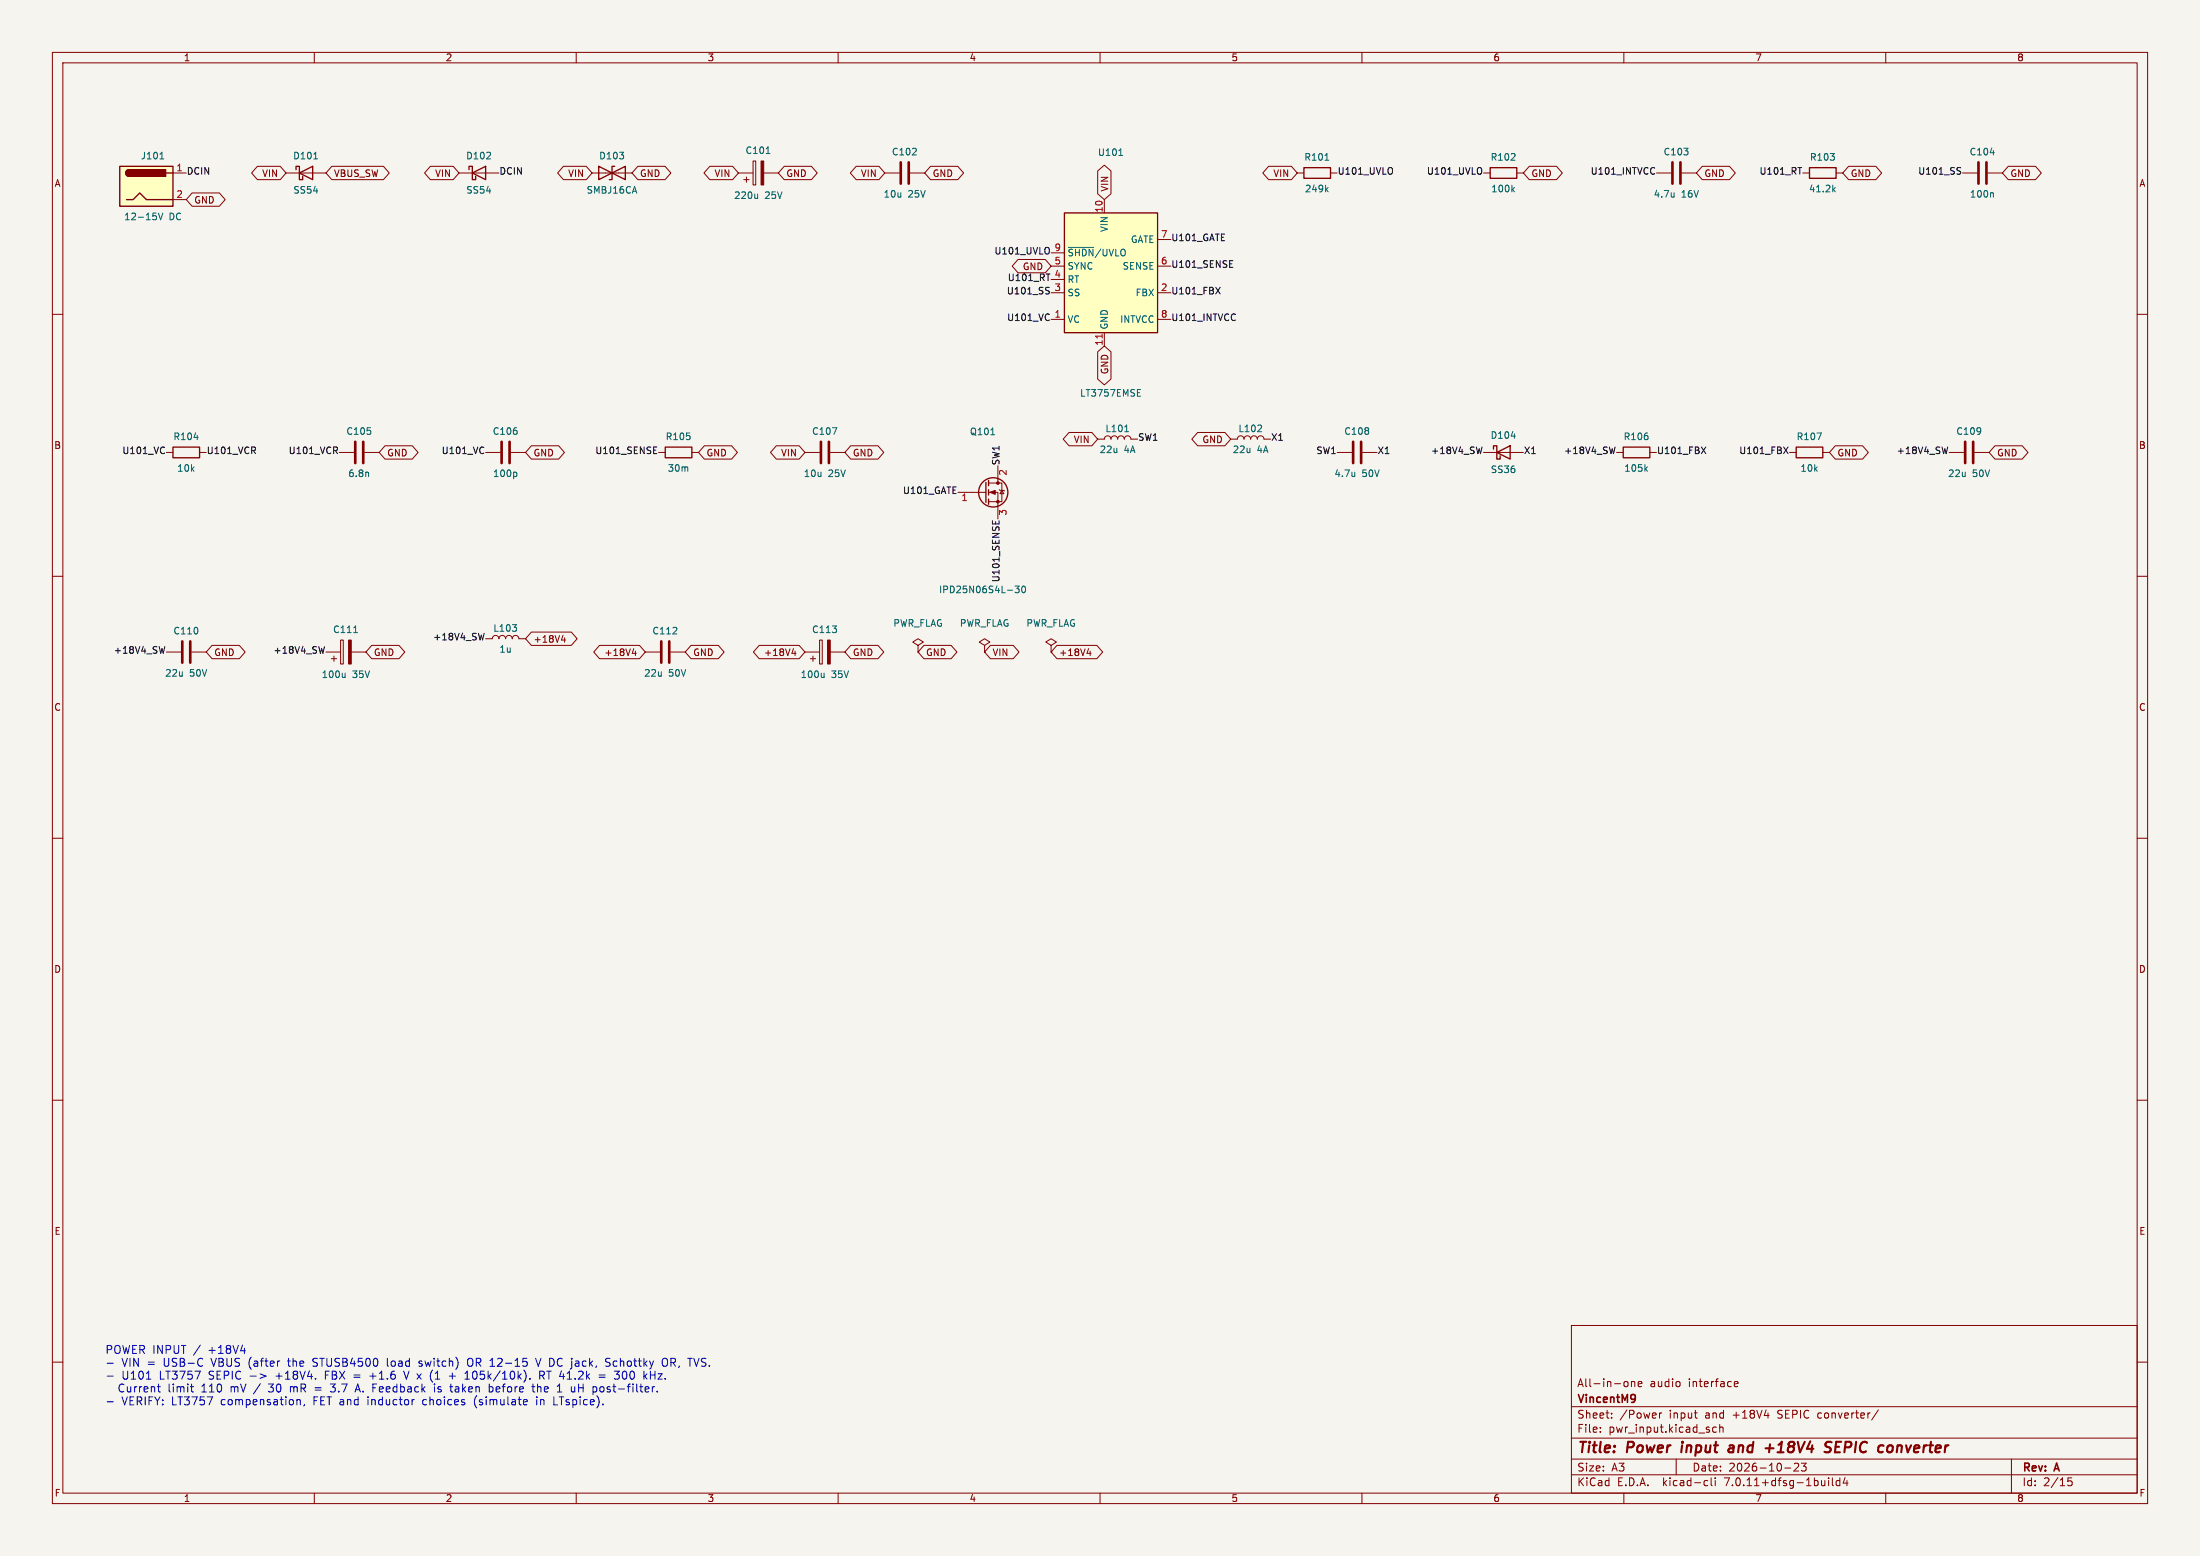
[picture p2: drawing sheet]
<svg xmlns="http://www.w3.org/2000/svg" width="420mm" height="297mm" viewBox="0 0 420 297" stroke-linecap="round" stroke-linejoin="round" font-family="sans-serif">
<path d="M0 0h420v297h-420z" fill="#f5f4ef" stroke="#f5f4ef" stroke-width=".19"/>
<g fill="none" stroke="#840000" stroke-width=".19">
<path d="M10 10h400v277h-400zM12 12h396v273h-396zM60 10v2M110 10v2M160 10v2M210 10v2M260 10v2M310 10v2M360 10v2M33 33h2.6M33 38.1h2.6M36.7 36.8h5.2l1.1 1.3-1.1 1.3h-5.2l-1.1-1.3z"/>
<path d="M49.1 31.8h4.4l1.1 1.2-1.1 1.3h-4.4l-1.1-1.3zM54.6 33h7.6M63.3 31.8h9.9l1.1 1.2-1.1 1.3h-9.9l-1.1-1.3zM82.2 31.8h4.3l1.1 1.2-1.1 1.3h-4.3l-1.2-1.3zM87.6 33h7.6M107.6 31.8h4.3l1.1 1.2-1.1 1.3h-4.3l-1.2-1.3zM113 33h7.6M121.8 31.8h5.2l1.1 1.2-1.1 1.3h-5.2l-1.2-1.3zM135.5 31.8h4.4l1.1 1.2-1.1 1.3h-4.4l-1.1-1.3zM141 33h2.8M142 34.3h1M142.5 33.8v1"/>
<path d="M143.8 30.7h.5v4.6h-.5zM145.8 33h2.8M149.7 31.8h5.2l1.1 1.2-1.1 1.3h-5.2l-1.1-1.3zM163.4 31.8h4.4l1.1 1.2-1.1 1.3h-4.4l-1.1-1.3zM168.9 33h2.8M173.7 33h2.8M177.6 31.8h5.2l1.2 1.2-1.2 1.3h-5.2l-1.1-1.3zM209.5 32.6l1.3-1.1 1.3 1.1v4.4l-1.3 1.1-1.3-1.1zM210.8 38.1v2.5M242.2 31.8h4.3l1.1 1.2-1.1 1.3h-4.3l-1.1-1.3zM247.6 33h1.3M254 33h1.3"/>
<path d="M283.2 33h1.3M289.6 33h1.2M291.9 31.8h5.2l1.2 1.2-1.2 1.3h-5.2l-1.1-1.3zM316.2 33h2.8M321.1 33h2.7M325 31.8h5.2l1.1 1.2-1.1 1.3h-5.2l-1.2-1.3zM344.2 33h1.2M350.5 33h1.3M352.9 31.8h5.2l1.1 1.2-1.1 1.3h-5.2l-1.1-1.3zM374.6 33h2.8M379.5 33h2.8M383.4 31.8h5.2l1.1 1.2-1.1 1.3h-5.2l-1.1-1.3z"/>
<path d="M10 60h2M194.3 49.5h5.2l1.2 1.3-1.2 1.3h-5.2l-1.1-1.3zM200.7 55.9h2.5M200.7 53.3h2.5M200.7 50.8h2.5M200.7 48.3h2.5M221 55.9h2.5M221 50.8h2.5M221 45.7h2.5M408 60h2M200.7 61h2.5M209.5 67.2l1.3-1.2 1.3 1.2v5.2l-1.3 1.1-1.3-1.1z"/>
<path d="M210.8 63.5v2.5M221 61h2.5M31.7 86.4h1.3M38.1 86.4h1.3M64.8 86.4h2.8M69.6 86.4h2.8M73.5 85.1h5.2l1.1 1.3-1.1 1.2h-5.2l-1.1-1.2zM92.7 86.4h2.8M97.5 86.4h2.8M101.4 85.1h5.2l1.2 1.3-1.2 1.2h-5.2l-1.1-1.2zM125.7 86.4h1.3M132.1 86.4h1.2"/>
<path d="M134.5 85.1h5.2l1.1 1.3-1.1 1.2h-5.2l-1.2-1.2zM148.2 85.1h4.4l1.1 1.3-1.1 1.2h-4.4l-1.1-1.2zM153.7 86.4h2.8M158.5 86.4h2.8M162.4 85.1h5.2l1.1 1.3-1.1 1.2h-5.2l-1.1-1.2zM182.9 94h5.3M188.7 94h1.8v5.1M188.7 92.2h2.6v3.6h-2.6M190.5 88.9v3.3M190.8 93.5l1 .2M191.3 93.6l.3 .6h-.7zM204.1 82.5h4.3l1.1 1.3-1.1 1.3h-4.3l-1.1-1.3z"/>
<path d="M209.5 83.8h1.3a.64 .64 0 0 1 .7-.6 .64 .64 0 0 1 .6 .6 .64 .64 0 0 1 .6-.6 .64 .64 0 0 1 .7 .6 .64 .64 0 0 1 .6-.6 .64 .64 0 0 1 .6 .6 .64 .64 0 0 1 .7-.6 .64 .64 0 0 1 .6 .6h1.3M228.6 82.5h5.2l1.1 1.3-1.1 1.3h-5.2l-1.1-1.3zM234.9 83.8h1.3a.64 .64 0 0 1 .7-.6 .64 .64 0 0 1 .6 .6 .64 .64 0 0 1 .6-.6 .64 .64 0 0 1 .7 .6 .64 .64 0 0 1 .6-.6 .64 .64 0 0 1 .6 .6 .64 .64 0 0 1 .7-.6 .64 .64 0 0 1 .6 .6h1.3M255.3 86.4h2.8M260.1 86.4h2.8M283.2 86.4h7.6M308.6 86.4h1.3M315 86.4h1.2M341.6 86.4h1.3M348 86.4h1.2M350.4 85.1h5.2l1.1 1.3-1.1 1.2h-5.2l-1.2-1.2zM372.1 86.4h2.8"/>
<path d="M376.9 86.4h2.8M380.8 85.1h5.2l1.2 1.3-1.2 1.2h-5.2l-1.1-1.2zM10 110h2M408 110h2M31.7 124.5h2.8M36.6 124.5h2.8M40.5 123.2h5.2l1.1 1.3-1.1 1.2h-5.2l-1.1-1.2zM62.2 124.5h2.8M63.2 125.7h1.1M63.8 125.2v1M65 122.2h.5v4.5h-.5zM67.1 124.5h2.7"/>
<path d="M71 123.2h5.2l1.1 1.3-1.1 1.2h-5.2l-1.2-1.2zM92.7 121.9h1.3a.64 .64 0 0 1 .6-.6 .64 .64 0 0 1 .6 .6 .64 .64 0 0 1 .7-.6 .64 .64 0 0 1 .6 .6 .64 .64 0 0 1 .7-.6 .64 .64 0 0 1 .6 .6 .64 .64 0 0 1 .6-.6 .64 .64 0 0 1 .7 .6h1.2M101.4 120.6h7.7l1.1 1.3-1.1 1.3h-7.7l-1.1-1.3zM107.5 121.3l-.3 .9h.8M107.8 121.7v.9M114.5 123.2h7.6l1.1 1.3-1.1 1.2h-7.6l-1.2-1.2zM121 123.8l-.3 .9h.8M121.3 124.3v.8M123.2 124.5h2.8M128 124.5h2.8M131.9 123.2h5.2l1.1 1.3-1.1 1.2h-5.2l-1.1-1.2zM144.9 123.2h7.7l1.1 1.3-1.1 1.2h-7.7l-1.1-1.2z"/>
<path d="M151.5 123.8l-.3 .9h.8M151.8 124.3v.8M153.7 124.5h2.8M154.7 125.7h1M155.2 125.2v1M156.5 122.2h.5v4.5h-.5zM158.5 124.5h2.8M162.4 123.2h5.2l1.1 1.3-1.1 1.2h-5.2l-1.1-1.2zM175.3 123.2l1-.6-1-.7-1.1 .7 1.1 .6v1.3M175.3 124.5h.1M176.4 123.2h5.2l1.1 1.3-1.1 1.2h-5.2l-1.1-1.2zM188 123.2l1-.6-1-.7-1.1 .7 1.1 .6v1.3"/>
<path d="M188 124.5h.1M189.1 123.2h4.3l1.1 1.3-1.1 1.2h-4.3l-1.1-1.2zM200.7 123.2l1-.6-1-.7-1.1 .7 1.1 .6v1.3M200.7 124.5h.1M201.8 123.2h7.6l1.1 1.3-1.1 1.2h-7.6l-1.1-1.2zM207.8 123.8l-.3 .9h.8M208.1 124.3v.8M10 160h2M408 160h2M10 210h2M408 210h2M10 260h2"/>
<path d="M300 253h108v32h-108zM408 260h2M300 278.5h108M300 274.5h108M300 268.5h108M305.5 273.2v.2M305.5 272.5v.1M307.7 270.5v.2M307.7 269.8v.1M310.3 263.7l.4 .1 .1 .2-.1 .5-.4 .2M311.4 263.8l.3-.1 .3 .1 .1 .9M311.4 263.7v1"/>
<path d="M312.7 264.2l.7-.2v-.2l-.5-.1-.2 .2 .1 .7h.6M316.8 269.7v1M317.2 269.7l-.3 .1-.1 .2M320 278.5v3M320.7 263.8v.7M323.4 269.7h.6M323.9 270.7h.1M327.7 272.5l-.5-.1-.3 .3 .2 .6h.6M328.3 272.5l.2-.1 .4 .1v.9M328.3 271.9v1.5M331.1 264.2l.7-.2-.1-.2-.4-.1-.2 .2 .1 .7h.5M342.5 279.4l.6-.1 .2 .1 .1 .3-1 1.1h1"/>
<path d="M343.9 279.3h.9l-.5 .6 .4 .1v.6l-.2 .2-.6-.2M358.6 269.1l-1.3 1.9M384 278.5v6.5M60 285v2M110 285v2M160 285v2M210 285v2M260 285v2M300 281.5h108M310 285v2M325.6 282.6l.4 .1M326 283.5l-.4 .1"/>
<path d="M326.7 282.1v1.3l.2 .2M327.4 282.1v.1M327.4 282.6v1M340.7 280.2h1.2M349.1 282.1v.1M349.1 282.6v1M349.8 282.1v1.3l.2 .2M351.2 282.7l-.4-.1-.3 .3 .2 .6h.5M351.2 282.1v1.5M352.2 282l-.3 1.1h.9M352.6 282.6v1M360 285v2"/>
<path d="M395.5 282.1h-.7l-.1 .7 .2-.1h.5l.2 .2-.1 .5-.2 .2-.6-.2"/>
</g>
<path d="M321.1 275.9l-.1 1.3M330.2 276h.7M331 276.3l-.7 .1a.4 .4 0 0 0-.3 .4 .4 .4 0 0 0 .2 .4l.7-.1M337.1 276.4h1.5M337.9 275.7l-.2 1.5M348.6 276.1l.7 .2a.51 .51 0 0 1 .2 .6 .51 .51 0 0 1-.5 .3h-.4M349.7 275.3a.85 .85 0 0 0-1.1 .1M350.4 276.2h.7M351.5 275.2h-1l-.2 2h.9M361 275.9l.4 .4-.2 .7" fill="none" stroke="#840000" stroke-width=".4"/>
<path d="M312 266.3h.1a1.27 1.27 0 0 1-.1 1.2M312.2 266.8l-.2 .2" fill="none" stroke="#840000" stroke-width=".3"/>
<g fill="none" stroke="#840000" stroke-width=".51">
<path d="M172 31v4.1M173.5 31v4.1M319.3 31v4.1M320.8 31v4.1M377.7 31v4.1M379.2 31v4.1M67.8 84.3v4.1M69.3 84.3v4.1M95.8 84.3v4.1M97.3 84.3v4.1M156.7 84.3v4.1M158.2 84.3v4.1"/>
<path d="M258.3 84.3v4.1M259.8 84.3v4.1M375.2 84.3v4.1M376.7 84.3v4.1M34.8 122.4v4.1M36.3 122.4v4.1M126.2 122.4v4.1M127.8 122.4v4.1"/>
</g>
<g fill="none" stroke="#006464" stroke-width=".19">
<path d="M30.5 30.3h.8M59.9 30.3h.7M144.6 37v.9M144.6 37.8l-.2 .1M146.3 29.3h.7M213.6 29.7h.7M252.9 30.6h.8M253.2 36.1l.3 .5M253.5 35.8l-.4 .5M288.7 36.1l.4 .5M289.1 35.8l-.5 .5M319.6 36.8v.8"/>
<path d="M319.6 37.5l-.1 .1M350 36.1l.4 .5M350.4 35.8l-.5 .5M379.9 29.1h.8M380.4 36.8l.1 .2v.6M30.2 40.7l.5 1.3 .4-1.3M203.9 47.2h4.9M217.1 75.6h.6M217.1 74.3h.6M37 83.5h.8M70.3 90.2l.1 .8M98.4 90.1l.3 .3v.3l-.3 .3"/>
<path d="M158.9 81.6h.8l-.5 1.3M189.2 83h.7M214.7 82.4h.7M240.1 82.4h.7M240.8 81.3v.4M258.6 90.1v.9M258.6 90.8v.1M288.5 83.2h.8M314.1 89.5l.4 .5M314.5 89.1l-.5 .5M346.9 82.6h.8l-.5 1.3M97.8 119.2h.8l-.4 .5"/>
<path d="M98.5 119.8v.6M193.8 111.9h.8l-.5 .5 .4 .1v.5l-.2 .1-.5-.1M195.2 112l.2-.1a.68 .68 0 0 1 .4 .6 .68 .68 0 0 1-.4 .6l-.4-.4zM65.9 128.5v.8M65.9 129.2l-.2 .1M67.5 120.7h.7M157.3 128.5v.8M157.3 129.2l-.2 .1"/>
</g>
<g fill="none" stroke="#840000" stroke-width=".25">
<path d="M22.9 31.8h10.1v7.6h-10.1zM24.1 38.1h1.3l1.3-1.3 1.2 1.3h5.1M24.6 32.4a.64 .64 0 0 0-.6 .6 .64 .64 0 0 0 .6 .7M31.7 33h1.3M56.5 32.4v-.6h.6v2.5h.7v-.6M57.1 33l2.6-1.2v2.5zM89.5 32.4v-.6h.7v2.5h.6v-.6M90.2 33l2.5-1.2v2.5zM114.3 31.8v2.5l5.1-2.5v2.5zM117.3 31.8h-.5v2.5h-.5M248.9 32h5.1v2h-5.1zM284.5 32h5.1v2h-5.1z"/>
<path d="M345.4 32h5.1v2h-5.1zM203.2 40.6h17.8v22.9h-17.8zM33 85.3h5.1v2.1h-5.1zM127 85.3h5.1v2.1h-5.1zM188.2 92.1v3.8M188.7 91.7v1M188.7 93.5v1M188.7 95.3v1M285.1 85.7v-.6h.6v2.5h.7v-.6M285.7 86.4l2.6-1.3v2.5zM309.9 85.3h5.1v2.1h-5.1zM342.9 85.3h5.1v2.1h-5.1z"/>
<circle cx="189.6" cy="94" r="2.79"/>
</g>
<g fill="#840000" stroke="#840000" stroke-width=".19">
<path d="M158 122.2h.5v4.5h-.5z"/>
<path d="M189 94l1-.4v.8z"/>
<path d="M145.3 30.7h.5v4.6h-.5z"/>
<path d="M66.5 122.2h.6v4.5h-.6z"/>
<circle cx="190.5" cy="95.8" r=".25"/>
<circle cx="190.5" cy="92.2" r=".25"/>
</g>
<g fill="#ffffc2" stroke="#ffffc2" stroke-width=".19">
<path d="M203.2 40.6h17.8v22.9h-17.8z"/>
<path d="M22.9 31.8h10.1v7.6h-10.1z"/>
</g>
<path d="M210.4 63.8v.7" fill="none" stroke="#a90000" stroke-width=".19"/>
<g fill="#840000" stroke="#840000" stroke-width=".25">
<path d="M24.2 32.6l.4-.2v1.3a.64 .64 0 0 1-.5-.4 .64 .64 0 0 1 .1-.7z"/>
<path d="M24.6 32.4h7v1.3h-7z"/>
</g>
<g fill="none" stroke="#0f0f0f" stroke-width=".19">
<path d="M374.1 32h.2M374.2 32.7l.1 .2-.1 .3M200.1 54.8l.2 .1M200.2 55.6l.1 .1-.1 .3M232.1 54.8l.8 1.3M232.9 54.8l-.8 1.3M234.7 51h.7M234.7 49.8h.7M124.8 86.6h.6M124.8 85.3h.6M189.5 99.4v.6M190.7 99.4v.6"/>
<path d="M282.9 85.3l-.3 1.3M308.3 85.3l-.3 1.3M324.8 85.3l.8 1.3M325.6 85.3l-.8 1.3M340.5 85.3l.8 1.3M341.3 85.3l-.8 1.3M371.8 85.3l-.3 1.3M31.5 123.4l-.3 1.3M61.9 123.4l-.3 1.3M92.4 120.9l-.3 1.3"/>
</g>
<g fill="none" stroke="#0000c2" stroke-width=".19">
<path d="M38.4 259.3l.3 .1M45.9 257.8h1M59.8 259.4v.4M73.9 259.3v1.3l.3 .2M80.4 259.8h-.4v.2v.2l.4 .1M89.9 259.3a.51 .51 0 0 0-.6 .5v.5a.51 .51 0 0 0 .6 .5M102.3 259.3l.5 1.5 .5-1.5M115.7 259.8l.6 .3 .2 .4-.3 .3-.6-.1M116.5 259.3h-.6l-.2 .1M126.6 259.3a.51 .51 0 0 1 .6 0 .51 .51 0 0 1 .2 .5v.5a.51 .51 0 0 1-.5 .5 .51 .51 0 0 1-.5-.5v-.5zM20.5 260.2h1.1M20.5 262.7h1.1"/>
<path d="M20.5 267.6h1.1M27.9 263.2h.9M30 264.7h.6M30.3 265.6l.3 .1M36.4 264.7h.5M36.6 265.6l.3 .1M38.7 260.6l-.3 .2M47.7 262.7h1.2M49.6 262.2l1.2 .5-1.2 .4M51.2 264.2h1M51.2 265.6l.3 .1M55.4 264.7v1"/>
<path d="M55.7 264.7l-.3 .1M56.7 267.1v1.1M56.7 267.3l.2-.2 .4 .1v1M58.1 268.1l-.1 .3M59.7 260.7l.2 .1M60.2 264.9h1.1M60.2 265.3h1.1M63.1 265.6l.6 .1M64 264.2l-.5 .6h.2M67.8 265.7l.5-1.5 .5 1.5M67.9 265.3h.8M70.6 262.7h1.2"/>
<path d="M77.1 261.7l.5 1.5M79 267.1h.1M80 260.7l.4 .1M80.8 267.3v.7M82.9 264.7v1M83.6 265.6l.4 .1M83.7 264.8v.3l.3 .1M85.8 262.7h1.1M86.4 262.1v1.1M87.1 264.7l-.2 .1M87.1 265.1a.3 .3 0 0 0-.2 .3 .3 .3 0 0 0 .2 .3M88.8 263.2h.8"/>
<path d="M88.9 262.1l.3-.4v1.5M90.7 266.8l-.1 .9 .2 .7M94 264.8l.1 .2v.6l-.3 .1-.4-.1M100.6 267.2l.1 .3-.8 .1M101.2 263.1v.1M101.5 264.7h.6M101.8 265.6l.3 .1M102.5 266.6v.2M102.5 267.1v1.1M102.6 264.2v1.5M103 264.7l-.4 .1M103.4 262.5l.5 .7"/>
<path d="M103.6 261.7h-.6v1.5M103.9 262.2l-.3 .3h-.6M105.7 266.6v1.6h.8M110.5 264.9h.8M110.5 264.2v1.5M114.4 262.4h1.1M114.4 262.9h1.1M114.6 265.6l.4 .1M115 264.7l-.4 .1M118.8 262.3l.1 .8M124.2 262.4h.8M124.2 261.7v1.5"/>
<path d="M125.5 265.6v.1"/>
</g>
<g font-size="2.8" fill="#840000">
<text x="301" y="277.9">Title:</text>
<text x="310.6" y="277.9">Power</text>
<text x="321.8" y="277.9">input</text>
<text x="331.7" y="277.9">and</text>
<text x="339.4" y="277.9">+18V4</text>
<text x="351.7" y="277.9">SEPIC</text>
<text x="362.6" y="277.9">converter</text>
</g>
<g font-size="2.1" fill="#0000c2">
<text x="20" y="258.7">POWER INPUT</text>
<text x="23.2" y="261.2">VIN =</text>
<text x="23.2" y="263.6">U101</text>
<text x="30.5" y="263.6">LT3757</text>
<text x="31.3" y="261.2">USB-C</text>
<text x="37" y="258.7">/</text>
<text x="39.9" y="258.7">+18V4</text>
<text x="40" y="263.6">SEPIC</text>
<text x="40.6" y="261.2">VBUS (after</text>
<text x="53" y="263.6">+18V4.</text>
<text x="55.5" y="261.2">the</text>
<text x="60.4" y="261.2">STUSB4500</text>
<text x="62.6" y="263.6">FBX =</text>
<text x="71.4" y="263.6">+1.6</text>
<text x="74.7" y="261.2">load</text>
<text x="78.2" y="263.6">V x</text>
<text x="81" y="261.2">switch)</text>
<text x="83.4" y="263.6">(1</text>
<text x="87.1" y="263.6">+</text>
<text x="90.3" y="263.6">105k/10k).</text>
<text x="90.4" y="261.2">OR 12-15</text>
<text x="103.8" y="261.2">V DC jack,</text>
<text x="104.7" y="263.6">RT 41.2k</text>
<text x="116.3" y="263.6">=</text>
<text x="117.5" y="261.2">Schottky</text>
<text x="119.5" y="263.6">300</text>
<text x="125.2" y="263.6">kHz.</text>
<text x="128.5" y="261.2">OR, TVS.</text>
<text x="22.6" y="266.1">Current</text>
<text x="23.2" y="268.5">VERIFY: LT3757</text>
<text x="32.3" y="266.1">limit</text>
<text x="38.8" y="266.1">110</text>
<text x="42.3" y="268.5">compensation,</text>
<text x="44.4" y="266.1">mV /</text>
<text x="52" y="266.1">30</text>
<text x="56.2" y="266.1">mR</text>
<text x="60.1" y="268.5">FET and</text>
<text x="64.3" y="266.1">3.7</text>
<text x="69.2" y="266.1">A. Feedback</text>
<text x="70.7" y="268.5">inductor</text>
<text x="81.4" y="268.5">choices</text>
<text x="84.5" y="266.1">is</text>
<text x="87.7" y="266.1">taken</text>
<text x="91.3" y="268.5">(simulate</text>
<text x="95.2" y="266.1">before</text>
<text x="103.4" y="268.5">in</text>
<text x="103.7" y="266.1">the</text>
<text x="106.8" y="268.5">LTspice).</text>
<text x="108.6" y="266.1">1</text>
<text x="111.4" y="266.1">uH</text>
<text x="115.6" y="266.1">post-filter.</text>
</g>
<g font-size="2.1" fill="#840000">
<text x="301" y="268.2">VincentM9</text>
<text x="301" y="265">All-in-one</text>
<text x="314.9" y="265">audio</text>
<text x="322.4" y="265">interface</text>
<text x="301" y="273.7">File:</text>
<text x="301" y="271">Sheet:</text>
<text x="307.1" y="273.7">pwr_input.kicad_sch</text>
<text x="309.2" y="271">/Power</text>
<text x="318.7" y="271">input</text>
<text x="325.7" y="271">and</text>
<text x="331" y="271">+18V4</text>
<text x="339.8" y="271">SEPIC</text>
<text x="347.6" y="271">converter/</text>
<text x="301" y="281.1">Size:</text>
<text x="307.6" y="281.1">A3</text>
<text x="323" y="281.1">Date:</text>
<text x="330" y="281.1">2026-10-23</text>
<text x="386" y="281.3">Rev:</text>
<text x="392.4" y="281.3">A</text>
<text x="301" y="283.9">KiCad</text>
<text x="308.7" y="283.9">E.D.A.</text>
<text x="317.6" y="283.9">kicad-cli</text>
<text x="329.5" y="283.9">7.0.11+dfsg-1build4</text>
<text x="386" y="283.9">Id:</text>
<text x="390.1" y="283.9">2/15</text>
</g>
<g font-size="1.8" fill="#840000">
<text x="35" y="11.9">1</text>
<text x="85" y="11.9">2</text>
<text x="135" y="11.9">3</text>
<text x="185" y="11.9">4</text>
<text x="235" y="11.9">5</text>
<text x="285" y="11.9">6</text>
<text x="335" y="11.9">7</text>
<text x="385" y="11.9">8</text>
<text x="10.3" y="35.9">A</text>
<text x="50" y="34">VIN</text>
<text x="63.7" y="34">VBUS_SW</text>
<text x="83" y="34">VIN</text>
<text x="108.4" y="34">VIN</text>
<text x="122.1" y="34">GND</text>
<text x="136.3" y="34">VIN</text>
<text x="150" y="34">GND</text>
<text x="164.3" y="34">VIN</text>
<text x="178" y="34">GND</text>
<text x="243" y="34">VIN</text>
<text x="292.3" y="34">GND</text>
<text x="325.3" y="34">GND</text>
<text x="353.2" y="34">GND</text>
<text x="383.7" y="34">GND</text>
<text x="408.3" y="35.9">A</text>
<text x="37" y="39.1">GND</text>
<text x="211.8" y="36.7" transform="rotate(-90 211.8 36.7)">VIN</text>
<text x="211.8" y="71.5" transform="rotate(-90 211.8 71.5)">GND</text>
<text x="10.3" y="85.9">B</text>
<text x="73.8" y="87.3">GND</text>
<text x="101.8" y="87.3">GND</text>
<text x="134.8" y="87.3">GND</text>
<text x="149" y="87.3">VIN</text>
<text x="162.7" y="87.3">GND</text>
<text x="204.9" y="84.8">VIN</text>
<text x="229.4" y="84.8">GND</text>
<text x="350.7" y="87.3">GND</text>
<text x="381.2" y="87.3">GND</text>
<text x="408.2" y="85.9">B</text>
<text x="40.8" y="125.4">GND</text>
<text x="71.3" y="125.4">GND</text>
<text x="101.8" y="122.9">+18V4</text>
<text x="115.3" y="125.4">+18V4</text>
<text x="132.2" y="125.4">GND</text>
<text x="145.7" y="125.4">+18V4</text>
<text x="162.7" y="125.4">GND</text>
<text x="176.7" y="125.4">GND</text>
<text x="189.4" y="125.4">VIN</text>
<text x="202.1" y="125.4">+18V4</text>
<text x="10.3" y="135.9">C</text>
<text x="408.2" y="135.9">C</text>
<text x="10.3" y="185.9">D</text>
<text x="408.2" y="185.9">D</text>
<text x="10.3" y="235.9">E</text>
<text x="408.3" y="235.9">E</text>
<text x="10.3" y="285.9">F</text>
<text x="35" y="286.9">1</text>
<text x="85" y="286.9">2</text>
<text x="135" y="286.9">3</text>
<text x="185" y="286.9">4</text>
<text x="235" y="286.9">5</text>
<text x="285" y="286.9">6</text>
<text x="335" y="286.9">7</text>
<text x="385" y="286.9">8</text>
<text x="408.3" y="285.9">F</text>
</g>
<g font-size="1.8" fill="#006464">
<text x="142.2" y="29.6">C101</text>
<text x="170.2" y="29.9">C102</text>
<text x="209.5" y="30">U101</text>
<text x="317.5" y="29.9">C103</text>
<text x="375.9" y="29.9">C104</text>
<text x="26.8" y="30.6">J101</text>
<text x="55.9" y="30.6">D101</text>
<text x="88.9" y="30.6">D102</text>
<text x="114.3" y="30.6">D103</text>
<text x="248.9" y="30.9">R101</text>
<text x="284.5" y="30.9">R102</text>
<text x="345.4" y="30.9">R103</text>
<text x="55.9" y="37.2">SS54</text>
<text x="88.9" y="37.2">SS54</text>
<text x="111.9" y="37.2">SMBJ16CA</text>
<text x="140.1" y="38.2">220u</text>
<text x="146" y="38.2">25V</text>
<text x="168.6" y="37.9">10u</text>
<text x="173.3" y="37.9">25V</text>
<text x="249" y="36.9">249k</text>
<text x="284.6" y="36.9">100k</text>
<text x="315.6" y="37.9">4.7u</text>
<text x="321" y="37.9">16V</text>
<text x="345.2" y="36.9">41.2k</text>
<text x="376" y="37.9">100n</text>
<text x="23.6" y="42.2">12-15V</text>
<text x="32.3" y="42.2">DC</text>
<text x="211.7" y="44.4" transform="rotate(-90 211.7 44.4)">VIN</text>
<text x="215.8" y="46.6">GATE</text>
<text x="203.7" y="51.7">SYNC</text>
<text x="203.7" y="49.1">~{SHDN}/UVLO</text>
<text x="214.2" y="51.7">SENSE</text>
<text x="203.7" y="56.7">SS</text>
<text x="203.7" y="54.2">RT</text>
<text x="216.7" y="56.7">FBX</text>
<text x="203.7" y="61.8">VC</text>
<text x="211.7" y="63" transform="rotate(-90 211.7 63)">GND</text>
<text x="213.7" y="61.8">INTVCC</text>
<text x="206.1" y="75.9">LT3757EMSE</text>
<text x="66" y="83.2">C105</text>
<text x="94" y="83.2">C106</text>
<text x="154.9" y="83.2">C107</text>
<text x="185.1" y="83.3">Q101</text>
<text x="210.9" y="82.7">L101</text>
<text x="236.3" y="82.7">L102</text>
<text x="256.5" y="83.2">C108</text>
<text x="284.5" y="84">D104</text>
<text x="373.4" y="83.2">C109</text>
<text x="33" y="84.2">R104</text>
<text x="127" y="84.2">R105</text>
<text x="209.8" y="86.7">22u</text>
<text x="214.6" y="86.7">4A</text>
<text x="235.2" y="86.7">22u</text>
<text x="240" y="86.7">4A</text>
<text x="309.9" y="84.2">R106</text>
<text x="342.9" y="84.2">R107</text>
<text x="33.7" y="90.2">10k</text>
<text x="66.4" y="91.3">6.8n</text>
<text x="94" y="91.3">100p</text>
<text x="127.4" y="90.2">30m</text>
<text x="153.4" y="91.3">10u</text>
<text x="158.1" y="91.3">25V</text>
<text x="254.7" y="91.3">4.7u</text>
<text x="260" y="91.3">50V</text>
<text x="284.5" y="90.5">SS36</text>
<text x="310" y="90.2">105k</text>
<text x="343.6" y="90.2">10k</text>
<text x="371.8" y="91.3">22u</text>
<text x="376.5" y="91.3">50V</text>
<text x="179.2" y="113.4">IPD25N06S4L-30</text>
<text x="170.4" y="119.8">PWR_FLAG</text>
<text x="183.1" y="119.8">PWR_FLAG</text>
<text x="195.8" y="119.8">PWR_FLAG</text>
<text x="33" y="121.3">C110</text>
<text x="63.5" y="121">C111</text>
<text x="94.1" y="120.8">L103</text>
<text x="95.2" y="124.8">1u</text>
<text x="124.4" y="121.3">C112</text>
<text x="154.9" y="121">C113</text>
<text x="31.4" y="129.4">22u</text>
<text x="36.2" y="129.4">50V</text>
<text x="61.3" y="129.6">100u</text>
<text x="67.3" y="129.6">35V</text>
<text x="122.9" y="129.4">22u</text>
<text x="127.6" y="129.4">50V</text>
<text x="152.8" y="129.6">100u</text>
<text x="158.7" y="129.6">35V</text>
</g>
<g font-size="1.8" fill="#a90000">
<text x="33.6" y="32.8">1</text>
<text x="33.6" y="37.8">2</text>
<text x="210.6" y="40.7" transform="rotate(-90 210.6 40.7)">10</text>
<text x="221.5" y="45.5">7</text>
<text x="201.2" y="53.1">4</text>
<text x="201.2" y="50.5">5</text>
<text x="201.2" y="48">9</text>
<text x="221.5" y="50.5">6</text>
<text x="201.2" y="55.6">3</text>
<text x="221.5" y="55.6">2</text>
<text x="201.2" y="60.7">1</text>
<text x="221.5" y="60.7">8</text>
<text x="210.6" y="66.1" transform="rotate(-90 210.6 66.1)">11</text>
<text x="183.4" y="96">1</text>
<text x="192.5" y="90.9" transform="rotate(-90 192.5 90.9)">2</text>
<text x="192.5" y="98.5" transform="rotate(-90 192.5 98.5)">3</text>
</g>
<g font-size="1.8" fill="#0f0f0f">
<text x="35.6" y="33.5">DCIN</text>
<text x="95.2" y="33.5">DCIN</text>
<text x="255.3" y="33.5">U101_UVLO</text>
<text x="272.3" y="33.5">U101_UVLO</text>
<text x="303.6" y="33.5">U101_INTVCC</text>
<text x="335.8" y="33.5">U101_RT</text>
<text x="366.1" y="33.5">U101_SS</text>
<text x="223.5" y="46.2">U101_GATE</text>
<text x="189.8" y="48.8">U101_UVLO</text>
<text x="192.3" y="53.9">U101_RT</text>
<text x="195.2" y="51.8">GND</text>
<text x="223.5" y="51.3">U101_SENSE</text>
<text x="192.1" y="56.4">U101_SS</text>
<text x="223.5" y="56.4">U101_FBX</text>
<text x="192.2" y="61.5">U101_VC</text>
<text x="223.5" y="61.5">U101_INTVCC</text>
<text x="23.3" y="86.9">U101_VC</text>
<text x="39.4" y="86.9">U101_VCR</text>
<text x="55" y="86.9">U101_VCR</text>
<text x="84.2" y="86.9">U101_VC</text>
<text x="113.6" y="86.9">U101_SENSE</text>
<text x="191" y="88.9" transform="rotate(-90 191 88.9)">SW1</text>
<text x="217.2" y="84.3">SW1</text>
<text x="242.6" y="84.3">X1</text>
<text x="251.2" y="86.9">SW1</text>
<text x="262.9" y="86.9">X1</text>
<text x="273.1" y="86.9">+18V4_SW</text>
<text x="290.8" y="86.9">X1</text>
<text x="298.5" y="86.9">+18V4_SW</text>
<text x="316.2" y="86.9">U101_FBX</text>
<text x="331.9" y="86.9">U101_FBX</text>
<text x="362" y="86.9">+18V4_SW</text>
<text x="172.3" y="94.5">U101_GATE</text>
<text x="191" y="111.2" transform="rotate(-90 191 111.2)">U101_SENSE</text>
<text x="21.6" y="125">+18V4_SW</text>
<text x="52.1" y="125">+18V4_SW</text>
<text x="82.6" y="122.4">+18V4_SW</text>
</g>
</svg>
